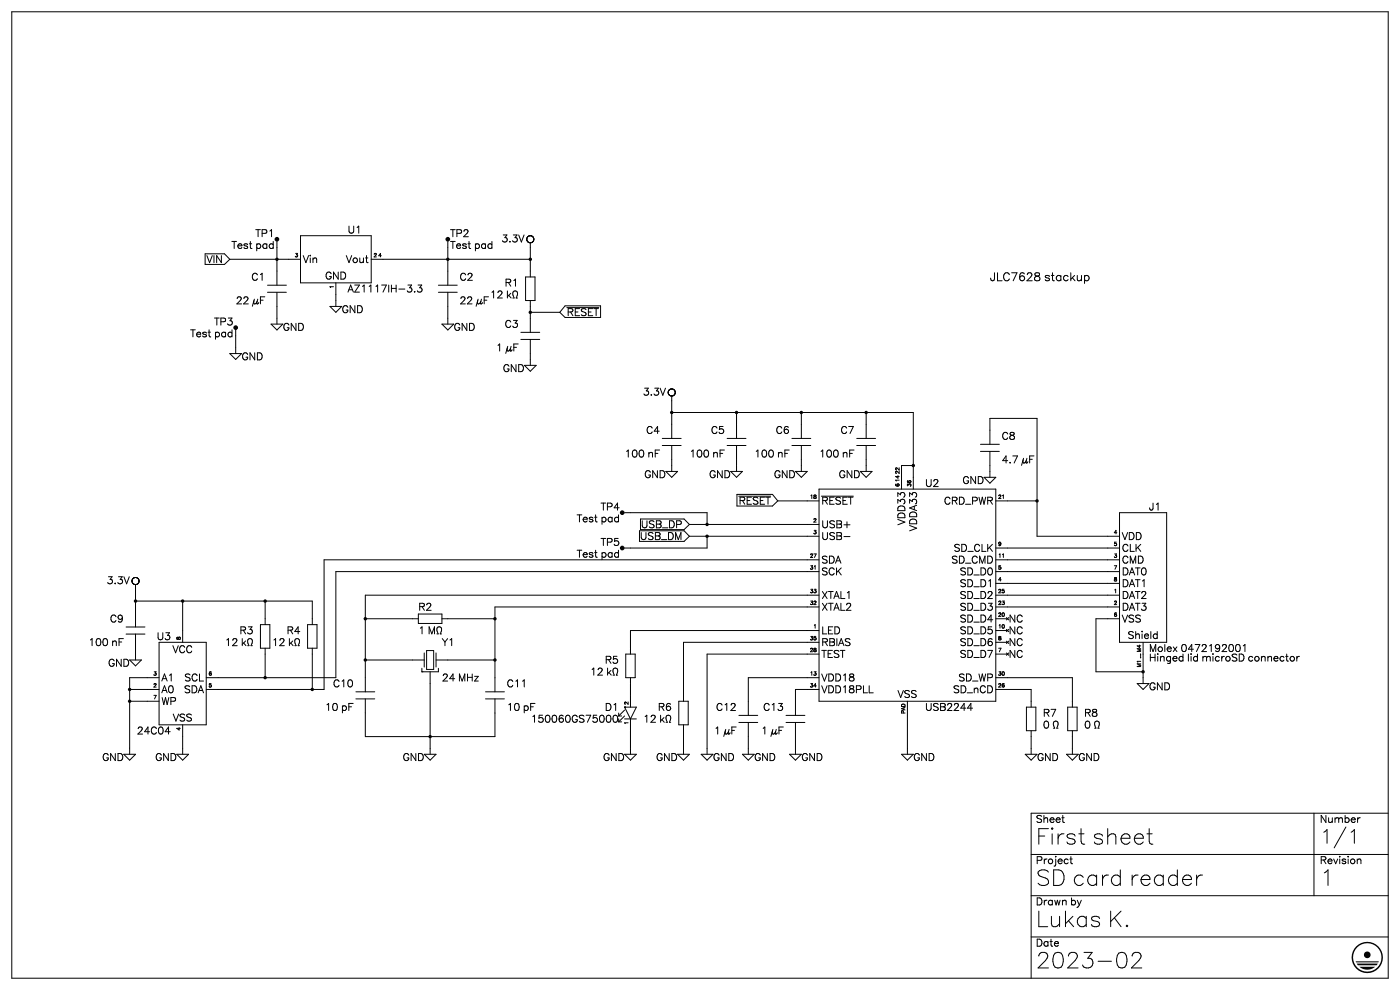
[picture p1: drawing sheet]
<svg xmlns="http://www.w3.org/2000/svg" width="297mm" height="210mm" viewBox="0 0 297 210" stroke-linecap="round" stroke-linejoin="round" font-family="sans-serif">
<g fill="none" stroke="#000" stroke-width=".21">
<path d="M2.5 2.5h292v205h-292zM43.9 54.2l.6 1.5 .5-1.5M45.4 54.2v1.5M46 55.7v-1.5l1 1.5M47.6 53.8h-4.1v2.3h4.1M48.8 55h15M49.2 51.2h1M49.7 51.2v1.5M50.5 52.1v.4l.3 .2 .5-.2M50.7 51.8h.5l.1 .3h-.8zM52.5 51.9l-.3-.2-.4 .2 .7 .4v.3l-.5 .1-.2-.2M52.9 51.7h.5"/>
<path d="M53.1 51.2v1.2l.1 .2 .3 .1M54.2 48.7h1M54.5 51.7v1.5M54.5 51.9a.48 .48 0 0 1 .7 0 .48 .48 0 0 1 0 .7 .48 .48 0 0 1-.7-.1M54.6 58.3a.55 .55 0 0 0-.6-.3 .55 .55 0 0 0-.5 .5v.4a.55 .55 0 0 0 .5 .6 .55 .55 0 0 0 .6-.4M54.8 48.7v1.5M55.2 58.2l.4-.2v1.5M55.6 49.5l.9-.1 .1-.2-.1-.3-.9-.2v1.5M56.6 51.7v1M56.6 51.9a.48 .48 0 0 0-.7 0 .48 .48 0 0 0 0 .7 .48 .48 0 0 0 .7-.1M57.2 49l.4-.3v1.5M57.5 51.7l-.4 .4 .1 .4 .3 .2"/>
<path d="M58.7 52.5v8M62.6 54.4l.3 .1M63.8 50h15v10h-15zM70.3 58.1a.55 .55 0 0 0-.7-.4 .55 .55 0 0 0-.4 .6v.3a.54 .54 0 0 0 .5 .6 .54 .54 0 0 0 .6-.6h-.4M71.3 60v5M73.5 54.2l.5 1.5 .6-1.5M76.3 54.7l.1 .9 .3 .1 .4-.3M77.1 54.7v1M81.2 55h31.3M95 52.5v8M106.7 49.8h.8l-.4 .6a.5 .5 0 0 1 .4 .8 .5 .5 0 0 1-.9-.1M107.4 59.9h.8l.2-.3-.1-.2-.9-.2v1.5"/>
<path d="M107.9 59.9l.5 .8M108.2 51.2v.1zM108.9 49.8h.8l-.5 .6a.5 .5 0 0 1 .4 .8 .5 .5 0 0 1-.8-.1M109 59.5l.4-.3v1.5M110 49.8l.6 1.5M112.5 51.5v7.2M40.4 70h1M40.9 70v1.5M41.7 70.9l.1 .3 .3 .3 .5-.3M41.9 70.5h.5l.2 .4h-.9zM43.8 70.7l-.3-.2-.5 .2 .7 .3v.4l-.4 .1-.3-.3M44.1 70.5h.5"/>
<path d="M44.4 70v1.2v.2l.3 .1M45.5 67.5h1M45.7 70.7a.48 .48 0 0 1 .7-.1 .48 .48 0 0 1 0 .7 .48 .48 0 0 1-.7-.1M45.7 70.5v1.5M46 67.5v1.5M46.9 68.2h.8l.2-.2-.1-.4-.9-.1v1.5M47.9 70.7a.48 .48 0 0 0-.7-.1 .48 .48 0 0 0 0 .7 .48 .48 0 0 0 .7-.1M47.9 70.5v1M48.3 68.7l.1 .2 .5 .1M48.4 67.5h.8M48.7 70.5l-.3 .4v.3l.3 .3M48.8 75h2.4l-1.2 1.2z"/>
<path d="M50 71.2v3.8M50.3 63.3l.3-.3h.3l.3 .2-.2 .5-.7 .8h.9M51.8 63.3l.2-.3h.3l.3 .2-.2 .5-.7 .8h1M53.9 63.7l-.1 .6 .2 .2 .2-.1 .3-.4M54 63.5l-.5 1.5M54.5 64v.5l.4-.3M54.7 63.5l-.2 .5M55.2 63.7h.6M56.2 63h-1v1.5M56.7 60.5h4.1M56.7 62h4.1M57.5 68.7h2.5l-1.3 1.3z"/>
<path d="M58.7 62v6.7M70 65h2.5l-1.2 1.2zM70.7 60.8h-.7l.1 .2M93 60.5h4M93 62h4M93.7 68.7h2.6l-1.3 1.3zM95 62v6.7M104.5 61.9l.2-.2v1.5M105.6 73.2l.4-.2v1.5M105.6 62.1l.3-.4h.3l.3 .3-.2 .5-.7 .7h1M107.6 73.7v.6l.1 .2 .3-.1 .3-.4M107.6 61.7v1.5"/>
<path d="M107.7 73.5l-.4 1.5M107.9 62.6l.5 .6M108 77.7a.55 .55 0 0 0-.7-.4 .55 .55 0 0 0-.4 .6v.4a.54 .54 0 0 0 .5 .6 .54 .54 0 0 0 .6-.6h-.4M108.3 74v.5l.3-.3M108.4 68.3a.55 .55 0 0 0-.7-.3 .55 .55 0 0 0-.4 .5v.4a.55 .55 0 0 0 .4 .6 .55 .55 0 0 0 .7-.4M108.4 62.2l-.8 .7M108.4 73.5l-.1 .5M108.8 69.2l.1 .2 .5 .1M108.9 68h.8l-.4 .5h.2M109 73.7h.6M109.5 77.3v1.5l-1-1.5v1.5M109.6 61.8l-.4-.1a.62 .62 0 0 0-.3 1l.2 .5h-.3"/>
<path d="M109.9 73h-.9v1.5M110.5 70.5h4M110.5 72h4M110.8 77.4l-.8-.1v1.5h.8M111.5 63.7v-5h2v5M112.5 63.7v6.8M112.5 72v4.2M112.5 66.2h6.2M118.7 66.2l1.2 1.1h7.5M120.3 65.2h6.7M127.4 64.9h-7.5l-1.2 1.3M132.9 95.7l.4-.2v1.5"/>
<path d="M134.4 95.5a.49 .49 0 0 1 .7 .2v.4a.64 .64 0 0 1-.5 .9 .96 .96 0 0 1-.2-1.5zM135.8 95.5a.49 .49 0 0 1 .7 .2l.1 .4a.64 .64 0 0 1-.6 .9 .96 .96 0 0 1-.2-1.5zM136.7 82.3h.8l-.4 .6a.5 .5 0 0 1 .4 .8 .5 .5 0 0 1-.9-.1M137.6 96.2l.4-.2h.4v1M137.6 96v1M138.1 83.8h.2zM138.4 90.8a.55 .55 0 0 0-.7-.3 .55 .55 0 0 0-.4 .5v.4a.55 .55 0 0 0 .4 .6 .55 .55 0 0 0 .7-.4M138.9 82.3h.8l-.5 .6a.5 .5 0 0 1 .4 .8 .5 .5 0 0 1-.8-.1M139 96.2h.6M139.5 99.8v1.5l-1-1.5v1.5M139.9 91.5h-1.1l.7-1v1.5M139.9 95.5h-.9v1.5"/>
<path d="M140 82.3l.6 1.5M140.5 93h4M140.5 94.5h4M140.8 99.9l-.8-.1v1.5h.8M142.5 84v9M142.5 97.5v1.2M142.5 87.5h51.2v11.2h-2.5M149.5 95.5a.49 .49 0 0 1 .8 .2v.4a.64 .64 0 0 1-.5 .9 .96 .96 0 0 1-.3-1.5zM151.4 96.2l.3-.2h.4l.1 1M151.4 96v1M152.1 90.8a.55 .55 0 0 0-.6-.3 .55 .55 0 0 0-.5 .5v.4a.55 .55 0 0 0 .5 .6 .55 .55 0 0 0 .6-.4M152.5 91.7l.2 .2 .4 .1"/>
<path d="M152.8 96.2h.5M153.2 99.8v1.5l-1-1.5v1.5M153.4 90.5h-.7l-.1 .6 .5-.1M153.7 95.5h-.9v1.5M154.2 93h4M154.2 94.5h4M154.5 99.9l-.7-.1v1.5h.7M156.3 87.5v5.5M156.3 97.5v1.2M163.3 95.5a.49 .49 0 0 1 .7 .2l.1 .4a.64 .64 0 0 1-.6 .9 .96 .96 0 0 1-.2-1.5zM165.1 96v1M165.1 96.2l.4-.2h.4v1"/>
<path d="M165.9 90.8a.55 .55 0 0 0-.7-.3 .55 .55 0 0 0-.4 .5v.4a.55 .55 0 0 0 .4 .6 .55 .55 0 0 0 .7-.4M166.4 91.5l.2 .4 .3 .1M166.5 96.2h.6M166.9 91l-.3 .1-.2 .4M166.9 90.5h-.1a.76 .76 0 0 0-.4 1M167 99.8v1.5l-1-1.5v1.5M167.4 95.5h-.9v1.5M168 93h4M168 94.5h4M168.3 99.9l-.8-.1v1.5h.8M170 87.5v5.5M170 97.5v1.2"/>
<path d="M177 95.5a.49 .49 0 0 1 .8 .2v.4a.64 .64 0 0 1-.5 .9 .96 .96 0 0 1-.3-1.5zM178.9 96.2l.3-.2h.4l.1 1M178.9 96v1M179.6 90.8a.55 .55 0 0 0-.6-.3 .55 .55 0 0 0-.5 .5v.4a.55 .55 0 0 0 .5 .6 .55 .55 0 0 0 .6-.4M180 90.5h1l-.7 1.5M180.3 96.2h.5M180.7 99.8v1.5l-1-1.5v1.5M181.2 95.5h-.9v1.5M181.7 93h4.1M181.7 94.5h4.1M182 99.9l-.7-.1v1.5h.7M183.8 87.5v5.5"/>
<path d="M183.8 94.5v4.2M208 94.2h4M208 95.7h4M210 94.2v-5.5h10v25h17.5M210 95.7v4.3M122.4 109.2h1M122.4 116.7h1M122.9 109.2v1.5M122.9 116.7v1.5M123.7 110.1l.1 .4 .3 .2 .5-.2M123.7 117.6l.1 .4 .3 .2 .5-.2M123.8 109.9l.5-.2 .3 .4h-.9z"/>
<path d="M123.9 117.3h.5l.2 .3h-.9zM125.8 109.9l-.3-.2-.5 .2 .7 .4v.3l-.4 .1-.3-.2M125.8 117.4l-.3-.2-.5 .2 .7 .4v.3l-.4 .1-.3-.2M126.1 109.7h.5M126.1 117.2h.5M126.4 109.2v1.2v.2l.3 .1M126.4 116.7v1.2v.2l.3 .1M127.5 106.7h1M127.5 114.2h1M127.7 109.9a.48 .48 0 0 1 .7 0 .48 .48 0 0 1 0 .7 .48 .48 0 0 1-.7-.1M127.7 109.7v1.5M127.7 117.2v1.5"/>
<path d="M127.7 117.4a.48 .48 0 0 1 .7 0 .48 .48 0 0 1 0 .7 .48 .48 0 0 1-.7-.1M128 106.7v1.5M128 114.2v1.5M128.9 107.5l.8-.1 .2-.2-.1-.3-.9-.2v1.5M128.9 115l.8-.1 .2-.2-.1-.3-.9-.2v1.5M129.9 117.4a.48 .48 0 0 0-.7 0 .48 .48 0 0 0 0 .7 .48 .48 0 0 0 .7-.1M129.9 109.7v1M129.9 117.2v1M129.9 109.9a.48 .48 0 0 0-.7 0 .48 .48 0 0 0 0 .7 .48 .48 0 0 0 .7-.1M130.3 115.4l.1 .2 .5 .1M130.7 117.2l-.3 .4v.4l.3 .2M130.7 109.7l-.3 .4v.4l.3 .2"/>
<path d="M131 106.7l-.7 1h1.1M131.1 114.2h-.7v.7l.5-.2M133.7 108.7h16.3v2.5h23.7M136 113v1M137 113v1.2l-.5 .3M138 100.2a.55 .55 0 0 0-.7-.4 .55 .55 0 0 0-.4 .6v.4a.54 .54 0 0 0 .5 .6 .54 .54 0 0 0 .6-.6h-.4M138.5 113.2l-.3-.2-.7 .2 .2 .3 .7 .3 .1 .2v.2l-.3 .3-.7-.3M139 113l1 .1v.4l-.3 .2 .3 .3-.1 .4-.9 .1zM139 113.7h.7M140.3 114.5h1.2M141.8 113h.5a.8 .8 0 0 1 .5 .7 .8 .8 0 0 1-.5 .8h-.5zM142.5 110.5a.8 .8 0 0 1 .6 .7 .8 .8 0 0 1-.6 .8"/>
<path d="M143.5 111.2h.7M144.2 110.5h-.7v1.5M144.5 113l-.6 1.5-.6-1.5v1.5M145.1 110.1h-9.2v2.2h9.2M145.1 112.6h-9.4v2.2h9.4M151.7 100.2a.55 .55 0 0 0-.6-.4 .55 .55 0 0 0-.5 .6v.4a.54 .54 0 0 0 .6 .6 .54 .54 0 0 0 .5-.6h-.3M156.7 105.2h6.8M157 106.2l.9-.1 .1-.2-.1-.3-.9-.1v1.5M157.5 106.2l.5 .8M158.5 106.2h.6M159.4 105.5h-.9v1.5h.9M160.8 105.7l-.4-.2-.6 .2 .1 .3 .7 .3 .2 .2v.2l-.4 .3-.6-.3"/>
<path d="M161.3 106.2h.6M162.2 105.5h-.9v1.5h.9M162.4 105.5h1M163.9 104.9h-7.6v2.4h7.6M165 106.2h8.7M165.5 100.2a.55 .55 0 0 0-.7-.4 .55 .55 0 0 0-.4 .6v.4a.54 .54 0 0 0 .5 .6 .54 .54 0 0 0 .6-.6h-.4M172 117.7l.1-.2 .3 .1-.5 .6h.5M172 120h.4l-.2 .3a.25 .25 0 0 1 .2 .4 .25 .25 0 0 1-.5-.1M172 105.1l.2-.1v.7M172.6 113.1l.3 .1M172.6 117.5h.5l-.3 .7M172.7 110.1v.1"/>
<path d="M172.7 110.1h.1M172.7 112.5h.4l-.2 .3h.1M172.7 110v.1M172.9 120l-.2 .1M173 105l-.3 .2 .3 .2M173 110h-.3M173 110.4l-.4 .3h.5M173 105.3l-.4 .2 .1 .2h.3M173.7 103.7h37.6v45h-37.6zM173.7 113.7h-23.7v2.5h-16.3M173.7 118.7h-104.9v27.5h-22.6M174.3 105.2h6.7"/>
<path d="M179.2 100.2a.55 .55 0 0 0-.6-.4 .55 .55 0 0 0-.5 .6v.4a.54 .54 0 0 0 .6 .6 .54 .54 0 0 0 .5-.6h-.3M190.5 106.7v-.7l.5 .4a.5 .5 0 0 1 .8-.4 .5 .5 0 0 1-.1 .9M190.5 110.2l1.5 .5-1.5 .6M190.5 104.5v.8M190.5 109.1a.84 .84 0 0 1 1.5 .2v.5h-1.5zM190.5 107.6a.84 .84 0 0 1 1.5 .2v.5h-1.5zM192 104.9l-.1 .4-.2 .2M193 111.5l1.5 .5-1.5 .6M193 104.5v.8M193 106.7v-.7l.5 .4a.5 .5 0 0 1 .8-.4 .5 .5 0 0 1-.1 .9M193 110.4a.84 .84 0 0 1 1.5 .2v.5h-1.5zM193 108.9a.84 .84 0 0 1 1.5 .2v.5h-1.5z"/>
<path d="M194 107.4v.7M194.5 104.9l-.1 .4-.2 .2M194.5 107.2l-1.5 .5 1.5 .6M201.5 105.8a.55 .55 0 0 0-.6-.3 .55 .55 0 0 0-.4 .5v.4a.55 .55 0 0 0 .4 .6 .55 .55 0 0 0 .6-.4M202 106.2l.9-.1 .1-.2v-.3l-1-.1v1.5M202.5 106.2l.5 .8M203 118.2l-.3-.2-.7 .2 .2 .3 .7 .3 .1 .2v.2l-.3 .3-.7-.3M203.5 118h.5a.8 .8 0 0 1 .6 .7 .8 .8 0 0 1-.6 .8h-.5zM203.5 105.5h.5a.8 .8 0 0 1 .6 .7 .8 .8 0 0 1-.6 .8h-.5zM203.5 115.7l-.3-.2-.7 .2 .2 .3 .8 .4v.3l-.3 .3-.7-.3M204 115.5h.5a.8 .8 0 0 1 .6 .7 .8 .8 0 0 1-.6 .8h-.5zM204.8 107h1.2"/>
<path d="M204.8 119.5h1.2M205.3 117h1.2M205.5 101.4a.55 .55 0 0 0-.7-.3 .55 .55 0 0 0-.4 .6v.3a.54 .54 0 0 0 .5 .6 .54 .54 0 0 0 .6-.6h-.4M206.3 106.2h.9l.1-.2-.1-.4-.9-.1v1.5M207 101.1v1.5l-1-1.5v1.5M207.3 118.3a.55 .55 0 0 0-.6-.3 .55 .55 0 0 0-.4 .5v.4a.55 .55 0 0 0 .4 .6 .55 .55 0 0 0 .6-.4M207.7 105.5l.3 1.5 .4-1.5 .4 1.5 .3-1.5M207.8 115.8a.55 .55 0 0 0-.6-.3 .55 .55 0 0 0-.5 .5v.4a.55 .55 0 0 0 .5 .6 .55 .55 0 0 0 .6-.4M207.8 119.5v-1.5l.6 1.5 .6-1.5v1.5M208.2 101.2l-.7-.1v1.5l.7-.1M208.3 115.5v1.5h.9M209.5 106.2h.7"/>
<path d="M209.5 115.5v1.5M209.9 116.1l.6 .9M210 106.2l.5 .8M210.2 105.5h-.7v1.5M210.5 118.3l-.2-.3h-.8v1.5l.8-.1M210.5 115.5l-1 1M211.3 116.2h26.2M213.8 106.2h6.2M213.8 118.7h23.7M236.4 120h.5l-.4 .7M236.4 118.1l.3 .1M236.4 115.6l.3 .1"/>
<path d="M236.5 117.5h.4l-.3 .3h.1M236.7 112.5l-.3 .5h.5M236.8 115h-.3l-.1 .3 .3-.1M237.5 108.7h10v27.5h-10zM19.2 135.7l.3-.2v1.5M20.6 135.5a.49 .49 0 0 1 .7 .2l.1 .4a.64 .64 0 0 1-.6 .9 .96 .96 0 0 1-.2-1.5zM22 135.5a.49 .49 0 0 1 .8 .2v.4a.64 .64 0 0 1-.6 .9 .96 .96 0 0 1-.2-1.5zM23 122.3h.8l-.4 .6a.5 .5 0 0 1 .3 .8 .5 .5 0 0 1-.8-.1M23.9 136v1M23.9 136.2l.4-.2h.3l.1 1M24.4 123.8h.1zM24.6 130.8a.55 .55 0 0 0-.6-.3 .55 .55 0 0 0-.5 .5v.4a.55 .55 0 0 0 .5 .6 .55 .55 0 0 0 .6-.4"/>
<path d="M25.1 131.7l.3 .3 .4-.1M25.1 122.3h.8l-.4 .6a.5 .5 0 0 1 .4 .8 .5 .5 0 0 1-.9-.1M25.3 136.2h.5M25.7 139.8v1.5l-1-1.5v1.5M25.8 130.5a.47 .47 0 0 0-.8 .4 .47 .47 0 0 0 .8 .4M26.2 135.5h-.9v1.5M26.3 122.3l.6 1.5M26.8 133h3.9M26.8 134.5h3.9M27 139.9l-.7-.1v1.5h.7M28.8 127.5h37.4v5M28.8 124v9"/>
<path d="M28.8 137.5v1.2M33.5 134.2v1.1M33.7 136.2h10v17.5h-10zM34.5 134.2v1.1M35.2 134.2h.8l-.5 .6h.3M35.2 135.6h.6M36.7 137l.6 1.5 .5-1.5M38.8 127.5v6.2M48.1 135.7l.4-.2v1.5M49.4 135.8l.3-.3h.4l.2 .2-.3 .5-.7 .8h1M51.1 133.7l.9-.1 .1-.2-.1-.3-.9-.1v1.5M51.4 135.5v1.5"/>
<path d="M51.6 133.7l.5 .8M51.7 136.4l.5 .6M52.1 136l-.7 .7M52.5 134.2l.4 .3 .4-.1M52.7 133h.8l-.5 .5h.3M53.3 135.5h-.3a.62 .62 0 0 0-.4 1l.2 .5h-.3M55.2 132.5v5M56.3 127.5v5M56.3 137.5v6.2M57.2 132.5v5M61.1 133.7l.9-.1 .1-.2-.1-.3-.9-.1v1.5M61.6 133.7l.5 .8"/>
<path d="M61.7 136.4l.5 .6M62.1 136l-.7 .7M63.2 133l-.7 1h1.1M63.3 135.5h-.3a.62 .62 0 0 0-.4 1l.2 .5h-.3M65.3 132.5v5M66.2 137.5v8.7M67.3 132.5v5M77.5 131.2h11.2M77.5 140h12.5M88.7 130.2h5v2h-5zM90 138.5v3M90.5 138h1.5v4h-1.5z"/>
<path d="M92.5 138.5v3M92.5 140h12.5M93.7 131.2h11.3M128.6 139.9h.9l.1-.3-.1-.2-.9-.2v1.5M129.1 139.9l.5 .8M130.9 139.2h-.7l-.1 .7 .3-.2 .4 .1M132.8 138.7v5M134.8 138.7v5M172 137.7l.1-.2 .3 .1-.5 .6h.5M172 127.5h.4l-.2 .3a.25 .25 0 0 1 .2 .4 .25 .25 0 0 1-.5-.1M172 125h.4l-.2 .3a.25 .25 0 0 1 .2 .4 .25 .25 0 0 1-.5-.1M172 135h.4l-.2 .3a.25 .25 0 0 1 .2 .4 .25 .25 0 0 1-.5-.1"/>
<path d="M172.6 135.6l.3 .1M172.6 125.6l.3 .1M172.7 127.6v.1M172.7 127.6h.1M172.7 125h.4l-.2 .3h.1M172.7 127.5v.1M172.7 132.6l.2-.1v.7M173 127.5h-.3M173 137.5l-.3 .1 .2 .2M173 127.9l-.4 .3h.5M173 137.8l-.4 .2 .1 .2h.3M173.1 135h-.4v.3l.2-.1"/>
<path d="M173.7 121.2h-102.4v22.5h-27.6M173.7 136.2h-28.7v12.5M173.7 128.7h-68.7v18M173.7 138.7h-23.7v21.3M173.7 126.2h-96.2v20.5M173.7 133.7h-40v5M204.8 135.7l-.3-.2-.7 .2 .2 .3 .7 .3 .1 .2v.2l-.3 .3-.7-.3M204.8 133.2l-.3-.2-.7 .2 .2 .3 .7 .3 .1 .2v.2l-.3 .3-.7-.3M204.8 123.2l-.3-.2-.7 .2 .2 .3 .7 .3 .1 .2v.2l-.3 .3-.7-.3M204.8 120.7l-.3-.2-.7 .2 .2 .3 .7 .3 .1 .2v.2l-.3 .3-.7-.3M204.8 125.7l-.3-.2-.7 .2 .2 .3 .7 .3 .1 .2v.2l-.3 .3-.7-.3M204.8 128.2l-.3-.2-.7 .2 .2 .3 .7 .3 .1 .2v.2l-.3 .3-.7-.3"/>
<path d="M204.8 130.7l-.3-.2-.7 .2 .2 .3 .7 .3 .1 .2v.2l-.3 .3-.7-.3M204.8 138.2l-.3-.2-.7 .2 .2 .3 .7 .3 .1 .2v.2l-.3 .3-.7-.3M205.3 135.5h.5a.8 .8 0 0 1 .5 .7 .8 .8 0 0 1-.5 .8h-.5zM205.3 133h.5a.8 .8 0 0 1 .5 .7 .8 .8 0 0 1-.5 .8h-.5zM205.3 120.5h.5a.8 .8 0 0 1 .5 .7 .8 .8 0 0 1-.5 .8h-.5zM205.3 123h.5a.8 .8 0 0 1 .5 .7 .8 .8 0 0 1-.5 .8h-.5zM205.3 125.5h.5a.8 .8 0 0 1 .5 .7 .8 .8 0 0 1-.5 .8h-.5zM205.3 128h.5a.8 .8 0 0 1 .5 .7 .8 .8 0 0 1-.5 .8h-.5zM205.3 130.5h.5a.8 .8 0 0 1 .5 .7 .8 .8 0 0 1-.5 .8h-.5zM205.3 138h.5a.8 .8 0 0 1 .5 .7 .8 .8 0 0 1-.5 .8h-.5zM206.6 137h1.2M206.6 134.5h1.2"/>
<path d="M206.6 124.5h1.2M206.6 139.5h1.2M206.6 122h1.2M206.6 129.5h1.2M206.6 127h1.2M206.6 132h1.2M208.1 135.5h.5a.8 .8 0 0 1 .5 .7 .8 .8 0 0 1-.5 .8h-.5zM208.1 133h.5a.8 .8 0 0 1 .5 .7 .8 .8 0 0 1-.5 .8h-.5zM208.1 125.5h.5a.8 .8 0 0 1 .5 .7 .8 .8 0 0 1-.5 .8h-.5zM208.1 123h.5a.8 .8 0 0 1 .5 .7 .8 .8 0 0 1-.5 .8h-.5zM208.1 120.5h.5a.8 .8 0 0 1 .5 .7 .8 .8 0 0 1-.5 .8h-.5zM208.1 128h.5a.8 .8 0 0 1 .5 .7 .8 .8 0 0 1-.5 .8h-.5z"/>
<path d="M208.1 130.5h.5a.8 .8 0 0 1 .5 .7 .8 .8 0 0 1-.5 .8h-.5zM208.1 138h.5a.8 .8 0 0 1 .5 .7 .8 .8 0 0 1-.5 .8h-.5zM209.5 134.2l.2 .2 .4 .1M209.5 138h1l-.7 1.5M209.5 129.2l.2 .2 .4 .1M209.6 136.5l.2 .4h.5M209.7 128h.8l-.5 .5h.3M210.1 120.5h-.1a.86 .86 0 0 0 0 1.5h.1M210.1 123l-.3 .2M210.1 136l-.3 .1-.2 .4M210.2 135.5h-.2a.76 .76 0 0 0-.4 1M210.2 125.5h-.4l-.2 .3"/>
<path d="M210.3 126.2l-.8 .8h1M210.4 133h-.7l-.1 .6 .5-.1M210.6 131.5h-1.1l.8-1v1.5M211.3 138.7h2.5M211.3 131.2h2.5M213.8 128.7h23.7M213.8 126.2h23.7M213.8 121.2h23.7M213.8 123.7h23.7M236.4 130.5l.3 .2M236.4 127.6v.1M236.5 127.6h-.1"/>
<path d="M236.5 125.1l.2-.1v.7M236.5 127.5v.1M236.7 130.3l-.3 .2M236.7 127.5h-.2M236.7 130l-.2 .1-.1 .4M236.7 122.5l-.3 .1 .3 .2M236.7 127.9l-.3 .3h.5M236.7 122.8l-.3 .2 .1 .2h.2M237.5 131.2h-5v11.3h10M240.4 134.2l-.3-.2-.7 .2 .2 .3 .7 .3 .1 .2v.2l-.3 .3-.7-.3M241.7 136.8v.6l-.4-.4M241.9 139.5h.1"/>
<path d="M241.9 139.1l.1 .1M242 139.5h-.1M241.9 139.1h.1M241.9 138.8h.1M242 137.6h-.7l.7 .3-.7 .3h.7M242.5 136.2v8.8M24.2 140.2a.55 .55 0 0 0-.6-.4 .55 .55 0 0 0-.5 .6v.4a.54 .54 0 0 0 .6 .6 .54 .54 0 0 0 .5-.6h-.3M24.5 159.8v1.5l-1-1.5v1.5M25.8 159.9l-.8-.1v1.5h.8M27.5 148.7h6.2M27.5 146.2h6.2M29.3 154.6l.3-.4h.3l.3 .3-.2 .5-.8 .7h1.1"/>
<path d="M31.7 155.2h-1l.7-1v1.5M32.6 143.1l.3 .1M32.6 147.5h.5l-.3 .7M32.7 145.1v.1M32.7 142.5h.4l-.2 .3h.1M33 145l-.3 .1M33 145.4l-.4 .3h.5M33.2 154.6a.55 .55 0 0 0-.7-.4 .55 .55 0 0 0-.4 .6v.3a.55 .55 0 0 0 .4 .6 .55 .55 0 0 0 .7-.3M33.7 143.7h-6.2v15M33.8 154.3a.49 .49 0 0 1 .7 .2l.1 .4a.64 .64 0 0 1-.6 .8 .96 .96 0 0 1-.2-1.4zM35.7 159.8v1.5l-1-1.5v1.5M35.8 154.2l-.8 1h1.1"/>
<path d="M36.7 151.5l.6 1.5 .6-1.5M37 159.9l-.7-.1v1.5h.7M38.8 156.2v2.5M40.3 145.7l-.4-.2-.7 .2 .2 .3 .7 .3 .2 .2v.2l-.4 .3-.7-.3M40.3 143.2l-.3-.2-.7 .2 .2 .3 .7 .3 .1 .2v.2l-.3 .3-.7-.3M40.7 145.5h.5a.8 .8 0 0 1 .6 .7 .8 .8 0 0 1-.6 .8h-.5zM41.8 143.3a.55 .55 0 0 0-.6-.3 .55 .55 0 0 0-.5 .5v.4a.55 .55 0 0 0 .5 .6 .55 .55 0 0 0 .6-.4M42.2 146.5h.8M42.3 143v1.5h.9M42.6 145.5l-.6 1.5M69.4 149.5l.3-.3v1.5M70.8 149.3a.49 .49 0 0 1 .7 .2l.1 .4a.64 .64 0 0 1-.6 .8 .96 .96 0 0 1-.2-1.4z"/>
<path d="M71.9 144.6a.55 .55 0 0 0-.6-.4 .55 .55 0 0 0-.4 .6v.3a.55 .55 0 0 0 .4 .6 .55 .55 0 0 0 .6-.3M72.6 144.5l.3-.3v1.5M72.6 149.9a.48 .48 0 0 1 .7 0 .48 .48 0 0 1 0 .7 .48 .48 0 0 1-.7-.1M72.6 149.7v1.5M74 149.9h.6M74.4 144.2h-.2a.86 .86 0 0 0 0 1.5h.2M74.9 149.2h-.9v1.5M75.5 146.7h4M75.5 148.2h4M77.5 148.2v8h27.5v-8M88.2 159.8v1.5l-1-1.5v1.5M89.5 142.5h.1"/>
<path d="M89.5 141.7v.8M89.5 159.9l-.7-.1v1.5h.7M91.2 142.5v16.2M93 141.7v.8h-3.5M103 146.7h4M103 148.2h4M113.4 151.7v1.5M115.1 151.7h-.7l-.1 .7a.53 .53 0 0 1 .8-.1 .53 .53 0 0 1-.1 .8 .53 .53 0 0 1-.7-.2M115.9 151.8a.49 .49 0 0 1 .7 .2l.1 .4a.64 .64 0 0 1-.6 .8 .96 .96 0 0 1-.2-1.4zM117.3 151.8a.49 .49 0 0 1 .7 .2l.1 .4a.64 .64 0 0 1-.6 .8 .96 .96 0 0 1-.2-1.4zM119.5 151.9l-.1-.1a.49 .49 0 0 0-.7 .2l-.1 .7M120.2 151.8a.49 .49 0 0 1 .7 .2l.1 .4a.64 .64 0 0 1-.6 .8 .96 .96 0 0 1-.2-1.4z"/>
<path d="M122.5 152.1a.55 .55 0 0 0-.7-.4 .55 .55 0 0 0-.4 .6v.3a.54 .54 0 0 0 .5 .6 .54 .54 0 0 0 .6-.6h-.4M123.9 151.9l-.4-.2-.6 .2 .1 .4 .8 .3 .1 .4-.4 .2-.6-.2M124.3 151.7h1l-.7 1.5M125.6 142l.4-.3v1.5M126.6 151.7h-.7l-.1 .7a.53 .53 0 0 1 .8-.1 .53 .53 0 0 1-.1 .8 .53 .53 0 0 1-.7-.2M126.9 142.1l.3-.4 .4 .1 .1 .2-.2 .5-.7 .7h1M127.4 151.8a.49 .49 0 0 1 .7 .2l.1 .4a.64 .64 0 0 1-.6 .8 .96 .96 0 0 1-.2-1.4zM128.6 149.2h.5a.8 .8 0 0 1 .5 .8 .8 .8 0 0 1-.5 .7h-.5zM128.8 151.8a.49 .49 0 0 1 .7 .2l.1 .4a.64 .64 0 0 1-.6 .8 .96 .96 0 0 1-.2-1.4zM128.9 141.7v1.5M129.2 142.6l.5 .6M129.6 142.2l-.7 .7"/>
<path d="M130 140.4l.4 .3 .4-.1M130.2 149.5l.4-.3v1.5M130.7 159.8v1.5l-1-1.5v1.5M130.8 151.8a.49 .49 0 0 0-.7 .2l-.1 .4a.64 .64 0 0 0 .6 .8l.2-.1M130.8 141.8l-.3-.1a.62 .62 0 0 0-.4 1l.2 .5h-.3M132 159.9l-.7-.1v1.5h.7M132.5 150l1.2 2.5M133.7 143.7v6.3M133.7 152.5v6.2M135 150l-1.3 2.5M139.9 149.9h.8l.2-.3-.1-.2-.9-.2v1.5M140.4 149.9l.5 .8"/>
<path d="M141.4 150.2l.2 .4M141.9 149.2h-.1a.76 .76 0 0 0-.4 1M142 159.8v1.5l-1-1.5v1.5M142.1 149.9h-.5l-.2 .3M143.2 159.9l-.7-.1v1.5h.7M144 148.7v5M145 153.7v5M146 148.7v5M148.7 160h2.5l-1.2 1.2zM151.9 154.5l.3-.3v1.5M153.2 149.6a.55 .55 0 0 0-.7-.4 .55 .55 0 0 0-.4 .6v.3a.55 .55 0 0 0 .4 .6 .55 .55 0 0 0 .7-.3M153.8 149.5l.4-.3v1.5"/>
<path d="M153.9 155l-.1 .6 .2 .1 .2-.1 .3-.4M154 154.7l-.5 1.5M154.5 155.2v.5l.4-.3M154.7 154.7l-.2 .5M155.2 154.9h.6M155.7 149.2l-.5 .1-.1 .3M155.8 150l-.8 .7h1M156.2 154.2h-1v1.5M156.8 151.7h3.9M156.8 153.2h3.9M157.5 160h2.5l-1.3 1.2zM158.7 156.2v3.8"/>
<path d="M162 154.4l.3-.2v1.5M163.2 149.6a.55 .55 0 0 0-.7-.4 .55 .55 0 0 0-.4 .6v.3a.55 .55 0 0 0 .4 .6 .55 .55 0 0 0 .7-.3M163.8 149.5l.4-.3v1.5M163.9 155l-.1 .6 .2 .1 .2-.1 .3-.4M164 154.7l-.5 1.5M164.5 155.2v.5l.4-.3M164.7 154.7l-.2 .5M165 150.4l.2 .2 .4 .1M165.2 149.2h.8l-.5 .6h.3M165.3 154.9h.5M166.2 154.2h-.9v1.5M166.7 151.7h4"/>
<path d="M166.7 153.2h4M167.5 160h2.5l-1.2 1.2zM168.8 153.2v6.8M172 145h.4l-.2 .3a.25 .25 0 0 1 .2 .4 .25 .25 0 0 1-.5-.1M172 142.6l.2-.1v.7M172.6 143.1l.4 .1M172.7 142.5h.4l-.2 .3h.1M173.2 145.5h-.6l.4-.5v.7M173.7 146.2h-4.9v5.5M173.7 143.7h-15v8M190.5 146.5l.6 1.5M191.2 160h2.5l-1.2 1.2z"/>
<path d="M191.3 149.5l-.1 .4h.8v-.4M191.6 151.2v-.4h-.3l-.1 .4h.8M191.8 150.1v.4M192 150l-.8 .3 .8 .3M192.5 148.7v11.3M203.4 145.7l-.4-.2-.6 .2 .1 .3 .8 .4 .1 .3-.4 .3-.6-.3M203.9 145.5h.5a.8 .8 0 0 1 .5 .7 .8 .8 0 0 1-.5 .8h-.5zM204.5 143.2l-.3-.2-.7 .2 .2 .3 .7 .3 .1 .2v.2l-.3 .3-.7-.3M205 143h.5a.8 .8 0 0 1 .6 .7 .8 .8 0 0 1-.6 .8h-.5zM205.2 147h1.1M206.3 144.5h1.2M206.7 146v1"/>
<path d="M206.7 146.2l.3-.2h.4l.1 1M207.7 143l.3 1.5 .4-1.5 .4 1.5 .3-1.5M209 145.8a.55 .55 0 0 0-.6-.3 .55 .55 0 0 0-.4 .5v.4a.55 .55 0 0 0 .4 .6 .55 .55 0 0 0 .6-.4M209.5 143.7h.7M210.2 143h-.7v1.5M210.3 145.5h-.8v1.5l.8-.1M213.8 146.2h4.9v3.8M213.8 143.7h13.7v6.3M217.5 160h2.5l-1.3 1.2zM217.7 150h2.1v5h-2.1zM218.7 155v5M226.2 160h2.5l-1.2 1.2z"/>
<path d="M226.5 150h2v5h-2zM227.5 155v5M241.3 145h2.5l-1.3 1.2zM242 140.8h-.7l.7 .3-.7 .3h.7M242 140.3h-.7l.1 .2M23 160.2a.55 .55 0 0 0-.7-.4 .55 .55 0 0 0-.4 .6v.4a.54 .54 0 0 0 .5 .6 .54 .54 0 0 0 .6-.6h-.4M34.2 160.2a.55 .55 0 0 0-.6-.4 .55 .55 0 0 0-.5 .6v.4a.54 .54 0 0 0 .6 .6 .54 .54 0 0 0 .5-.6h-.3M86.7 160.2a.55 .55 0 0 0-.6-.4 .55 .55 0 0 0-.5 .6v.4a.54 .54 0 0 0 .6 .6 .54 .54 0 0 0 .5-.6h-.3M129.2 160.2a.55 .55 0 0 0-.6-.4 .55 .55 0 0 0-.5 .6v.4a.54 .54 0 0 0 .6 .6 .54 .54 0 0 0 .5-.6h-.3M140.5 160.2a.55 .55 0 0 0-.7-.4 .55 .55 0 0 0-.4 .6v.4a.54 .54 0 0 0 .5 .6 .54 .54 0 0 0 .6-.6h-.4M278.7 172.5v17.5M294.5 172.5h-75.8v35"/>
<path d="M218.7 190h75.8M218.7 181.2h75.8M218.7 198.7h75.8"/>
<circle cx="75.4" cy="55.2" r=".5"/>
<circle cx="119.1" cy="152.7" r=".47"/>
</g>
<g fill="#000">
<path d="M287.7 200.8a3.3 3.3 0 0 1 2.4-1v.3a3 3 0 0 0-2.7 4.3 3 3 0 0 0 5 .5 3 3 0 0 0-1.7-4.8h-.6v-.3a3.3 3.3 0 0 1 3.2 4.2 3.3 3.3 0 0 1-4.9 2 3.3 3.3 0 0 1-.7-5.2zM288.4 205.1h3.3a2.59 2.59 0 0 1-3.3 0zM287.8 204.4h4.5l-.3 .4h-3.9zM287.6 203.9h4.9l-.1 .2h-4.7z"/>
<circle cx="95" cy="50.7" r=".5"/>
<circle cx="290.1" cy="202.5" r=".71"/>
</g>
<g fill="none" stroke="#000" stroke-width=".75">
<path d="M58.7 55h.1M95 55h.1M112.5 55h.1M112.5 66.2h.1M142.5 87.5h.1M156.3 87.5h.1M170 87.5h.1M183.8 87.5h.1M28.8 127.5h.1M38.8 127.5h.1M56.3 127.5h.1M77.5 131.2h.1"/>
<path d="M77.5 140h.1M105 131.2h.1M105 140h.1M27.5 146.2h.1M27.5 148.7h.1M56.3 143.7h.1M66.2 146.2h.1M91.2 156.2h.1M242.5 142.5h.1"/>
</g>
<g font-size="5.3">
<text x="219.8" y="179.1">First sheet</text>
<text x="219.8" y="187.9">SD card reader</text>
<text x="280" y="187.9">1</text>
<text x="219.8" y="196.6">Lukas K.</text>
<text x="219.8" y="205.4">2023-02</text>
</g>
<text font-size="4.6" x="280" y="178.9">1/1</text>
<text font-size="2.7" x="210" y="59.6">JLC7628 stackup</text>
<g font-size="2.4">
<text x="58.2" y="52.7">Test pad</text>
<text x="73.7" y="49.5">U1</text>
<text x="95.5" y="50.2">TP2</text>
<text x="95.5" y="52.7">Test pad</text>
<text x="111.2" y="51.4">3.3V</text>
<text x="47.2" y="55.7">VIN</text>
<text x="64.2" y="55.7">Vin</text>
<text x="71.2" y="59.2">GND</text>
<text x="78.2" y="55.7">Vout</text>
<text x="97.5" y="59.5">C2</text>
<text x="73.7" y="62">AZ1117IH-3.3</text>
<text x="97.5" y="64.5">22 µF</text>
<text x="110" y="63.2">12 kΩ</text>
<text x="49.5" y="71.5">Test pad</text>
<text x="49.5" y="69">TP3</text>
<text x="60" y="70.1">GND</text>
<text x="72.5" y="66.4">GND</text>
<text x="96.3" y="70.1">GND</text>
<text x="110" y="69.5">C3</text>
<text x="120.3" y="67">RESET</text>
<text x="51.2" y="76.4">GND</text>
<text x="111.2" y="78.9">GND</text>
<text x="141.2" y="83.9">3.3V</text>
<text x="153.7" y="92">C5</text>
<text x="167.5" y="92">C6</text>
<text x="212.5" y="93.2">C8</text>
<text x="140" y="97">100 nF</text>
<text x="141.2" y="101.4">GND</text>
<text x="153.7" y="97">100 nF</text>
<text x="155" y="101.4">GND</text>
<text x="167.5" y="97">100 nF</text>
<text x="168.7" y="101.4">GND</text>
<text x="182.5" y="101.4">GND</text>
<text x="212.5" y="98.2">4.7 µF</text>
<text x="163.5" y="107">RESET</text>
<text x="174.3" y="107">RESET</text>
<text x="192" y="104.3" transform="rotate(-90 192 104.3)">VDD33</text>
<text x="194.5" y="104.3" transform="rotate(-90 194.5 104.3)">VDDA33</text>
<text x="196.2" y="103.2">U2</text>
<text x="208.7" y="102.6">GND</text>
<text x="210.7" y="107">CRD_PWR</text>
<text x="131.5" y="110.7">Test pad</text>
<text x="131.5" y="108.2">TP4</text>
<text x="144.7" y="112">USB_DP</text>
<text x="174.3" y="112">USB+</text>
<text x="243.8" y="108.2">J1</text>
<text x="131.5" y="118.2">Test pad</text>
<text x="131.5" y="115.7">TP5</text>
<text x="144.7" y="114.5">USB_DM</text>
<text x="174.3" y="114.5">USB-</text>
<text x="174.3" y="119.5">SDA</text>
<text x="210.7" y="119.5">SD_CMD</text>
<text x="238" y="117">CLK</text>
<text x="238" y="114.5">VDD</text>
<text x="238" y="119.5">CMD</text>
<text x="27.5" y="123.9">3.3V</text>
<text x="174.3" y="122">SCK</text>
<text x="210.7" y="124.5">SD_D1</text>
<text x="210.7" y="122">SD_D0</text>
<text x="238" y="124.5">DAT1</text>
<text x="238" y="122">DAT0</text>
<text x="26.2" y="132">C9</text>
<text x="88.7" y="129.5">R2</text>
<text x="174.3" y="129.5">XTAL2</text>
<text x="174.3" y="127">XTAL1</text>
<text x="210.7" y="129.5">SD_D3</text>
<text x="210.7" y="127">SD_D2</text>
<text x="214" y="132">NC</text>
<text x="238" y="132">VSS</text>
<text x="238" y="127">DAT2</text>
<text x="238" y="129.5">DAT3</text>
<text x="26.2" y="137">100 nF</text>
<text x="36.2" y="135.7">U3</text>
<text x="53.7" y="137">12 kΩ</text>
<text x="53.7" y="134.5">R3</text>
<text x="63.7" y="137">12 kΩ</text>
<text x="63.7" y="134.5">R4</text>
<text x="88.7" y="134.5">1 MΩ</text>
<text x="93.7" y="137">Y1</text>
<text x="174.3" y="137">RBIAS</text>
<text x="174.3" y="134.5">LED</text>
<text x="210.7" y="137">SD_D6</text>
<text x="210.7" y="134.5">SD_D5</text>
<text x="214" y="137">NC</text>
<text x="214" y="134.5">NC</text>
<text x="242.5" y="135.5">Shield</text>
<text x="27.5" y="141.4">GND</text>
<text x="38.7" y="138.5">VCC</text>
<text x="131.2" y="143.2">12 kΩ</text>
<text x="131.2" y="140.7">R5</text>
<text x="174.3" y="139.5">TEST</text>
<text x="214" y="139.5">NC</text>
<text x="243.8" y="138.2">Molex 0472192001</text>
<text x="243.8" y="140.3">Hinged lid microSD connector</text>
<text x="34.3" y="149.5">WP</text>
<text x="34.3" y="144.5">A1</text>
<text x="34.3" y="147">A0</text>
<text x="43.2" y="147">SDA</text>
<text x="75" y="145.7">C10</text>
<text x="93.7" y="144.5">24 MHz</text>
<text x="107.5" y="145.7">C11</text>
<text x="174.3" y="144.5">VDD18</text>
<text x="174.3" y="147">VDD18PLL</text>
<text x="192.5" y="148">VSS</text>
<text x="210.7" y="144.5">SD_WP</text>
<text x="210.7" y="147">SD_nCD</text>
<text x="243.8" y="146.4">GND</text>
<text x="36.2" y="155.7">24C04</text>
<text x="38.7" y="153">VSS</text>
<text x="107.5" y="150.7">10 pF</text>
<text x="131.2" y="153.2">150060GS75000</text>
<text x="131.2" y="150.7">D1</text>
<text x="142.5" y="153.2">12 kΩ</text>
<text x="142.5" y="150.7">R6</text>
<text x="156.2" y="155.7">1 µF</text>
<text x="156.2" y="150.7">C12</text>
<text x="166.2" y="150.7">C13</text>
<text x="196.2" y="150.7">USB2244</text>
<text x="221.2" y="154.5">0 Ω</text>
<text x="221.2" y="152">R7</text>
<text x="230" y="154.5">0 Ω</text>
<text x="230" y="152">R8</text>
<text x="26.2" y="161.4">GND</text>
<text x="37.5" y="161.4">GND</text>
<text x="90" y="161.4">GND</text>
<text x="132.5" y="161.4">GND</text>
<text x="143.7" y="161.4">GND</text>
<text x="151.2" y="161.4">GND</text>
<text x="160" y="161.4">GND</text>
<text x="170" y="161.4">GND</text>
<text x="193.7" y="161.4">GND</text>
<text x="220" y="161.4">GND</text>
<text x="228.7" y="161.4">GND</text>
<text x="219.8" y="174.5">Sheet</text>
<text x="280" y="174.5">Number</text>
<text x="219.8" y="183.2">Project</text>
<text x="280" y="183.2">Revision</text>
<text x="219.8" y="192">Drawn by</text>
<text x="219.8" y="200.7">Date</text>
</g>
<g font-size="1.2">
<text x="63.2" y="54.5">3</text>
<text x="79.3" y="54.5">2 4</text>
<text x="173.2" y="105.7">18</text>
<text x="190.8" y="103.2" transform="rotate(-90 190.8 103.2)">6 14 22</text>
<text x="193.3" y="103.2" transform="rotate(-90 193.3 103.2)">36</text>
<text x="211.7" y="105.7">21</text>
<text x="173.2" y="110.7">2</text>
<text x="173.2" y="113.2">3</text>
<text x="237" y="113.2">4</text>
<text x="173.2" y="118.2">27</text>
<text x="211.7" y="118.2">11</text>
<text x="211.7" y="115.7">9</text>
<text x="237" y="115.7">5</text>
<text x="237" y="118.2">3</text>
<text x="173.2" y="125.7">33</text>
<text x="173.2" y="120.7">31</text>
<text x="211.7" y="123.2">4</text>
<text x="211.7" y="120.7">5</text>
<text x="211.7" y="125.7">25</text>
<text x="237" y="123.2">8</text>
<text x="173.2" y="128.2">32</text>
<text x="211.7" y="128.2">23</text>
<text x="211.7" y="130.7">20</text>
<text x="237" y="130.7">6</text>
<text x="237" y="128.2">2</text>
<text x="38.2" y="135.7" transform="rotate(-90 38.2 135.7)">8</text>
<text x="173.2" y="135.7">35</text>
<text x="211.7" y="135.7">8</text>
<text x="211.7" y="133.2">10</text>
<text x="242" y="136.8" transform="rotate(-90 242 136.8)">M1 ... M4</text>
<text x="33.2" y="143.2">3</text>
<text x="44.2" y="143.2">6</text>
<text x="173.2" y="143.2">13</text>
<text x="173.2" y="138.2">28</text>
<text x="211.7" y="143.2">30</text>
<text x="211.7" y="138.2">7</text>
<text x="33.2" y="145.7">2</text>
<text x="44.2" y="145.7">5</text>
<text x="133.2" y="149.5" transform="rotate(-90 133.2 149.5)">2</text>
<text x="192" y="149.2" transform="rotate(-90 192 149.2)">PAD</text>
<text x="211.7" y="145.7">26</text>
<text x="38.2" y="154.2" transform="rotate(-90 38.2 154.2)">4</text>
</g>
</svg>
